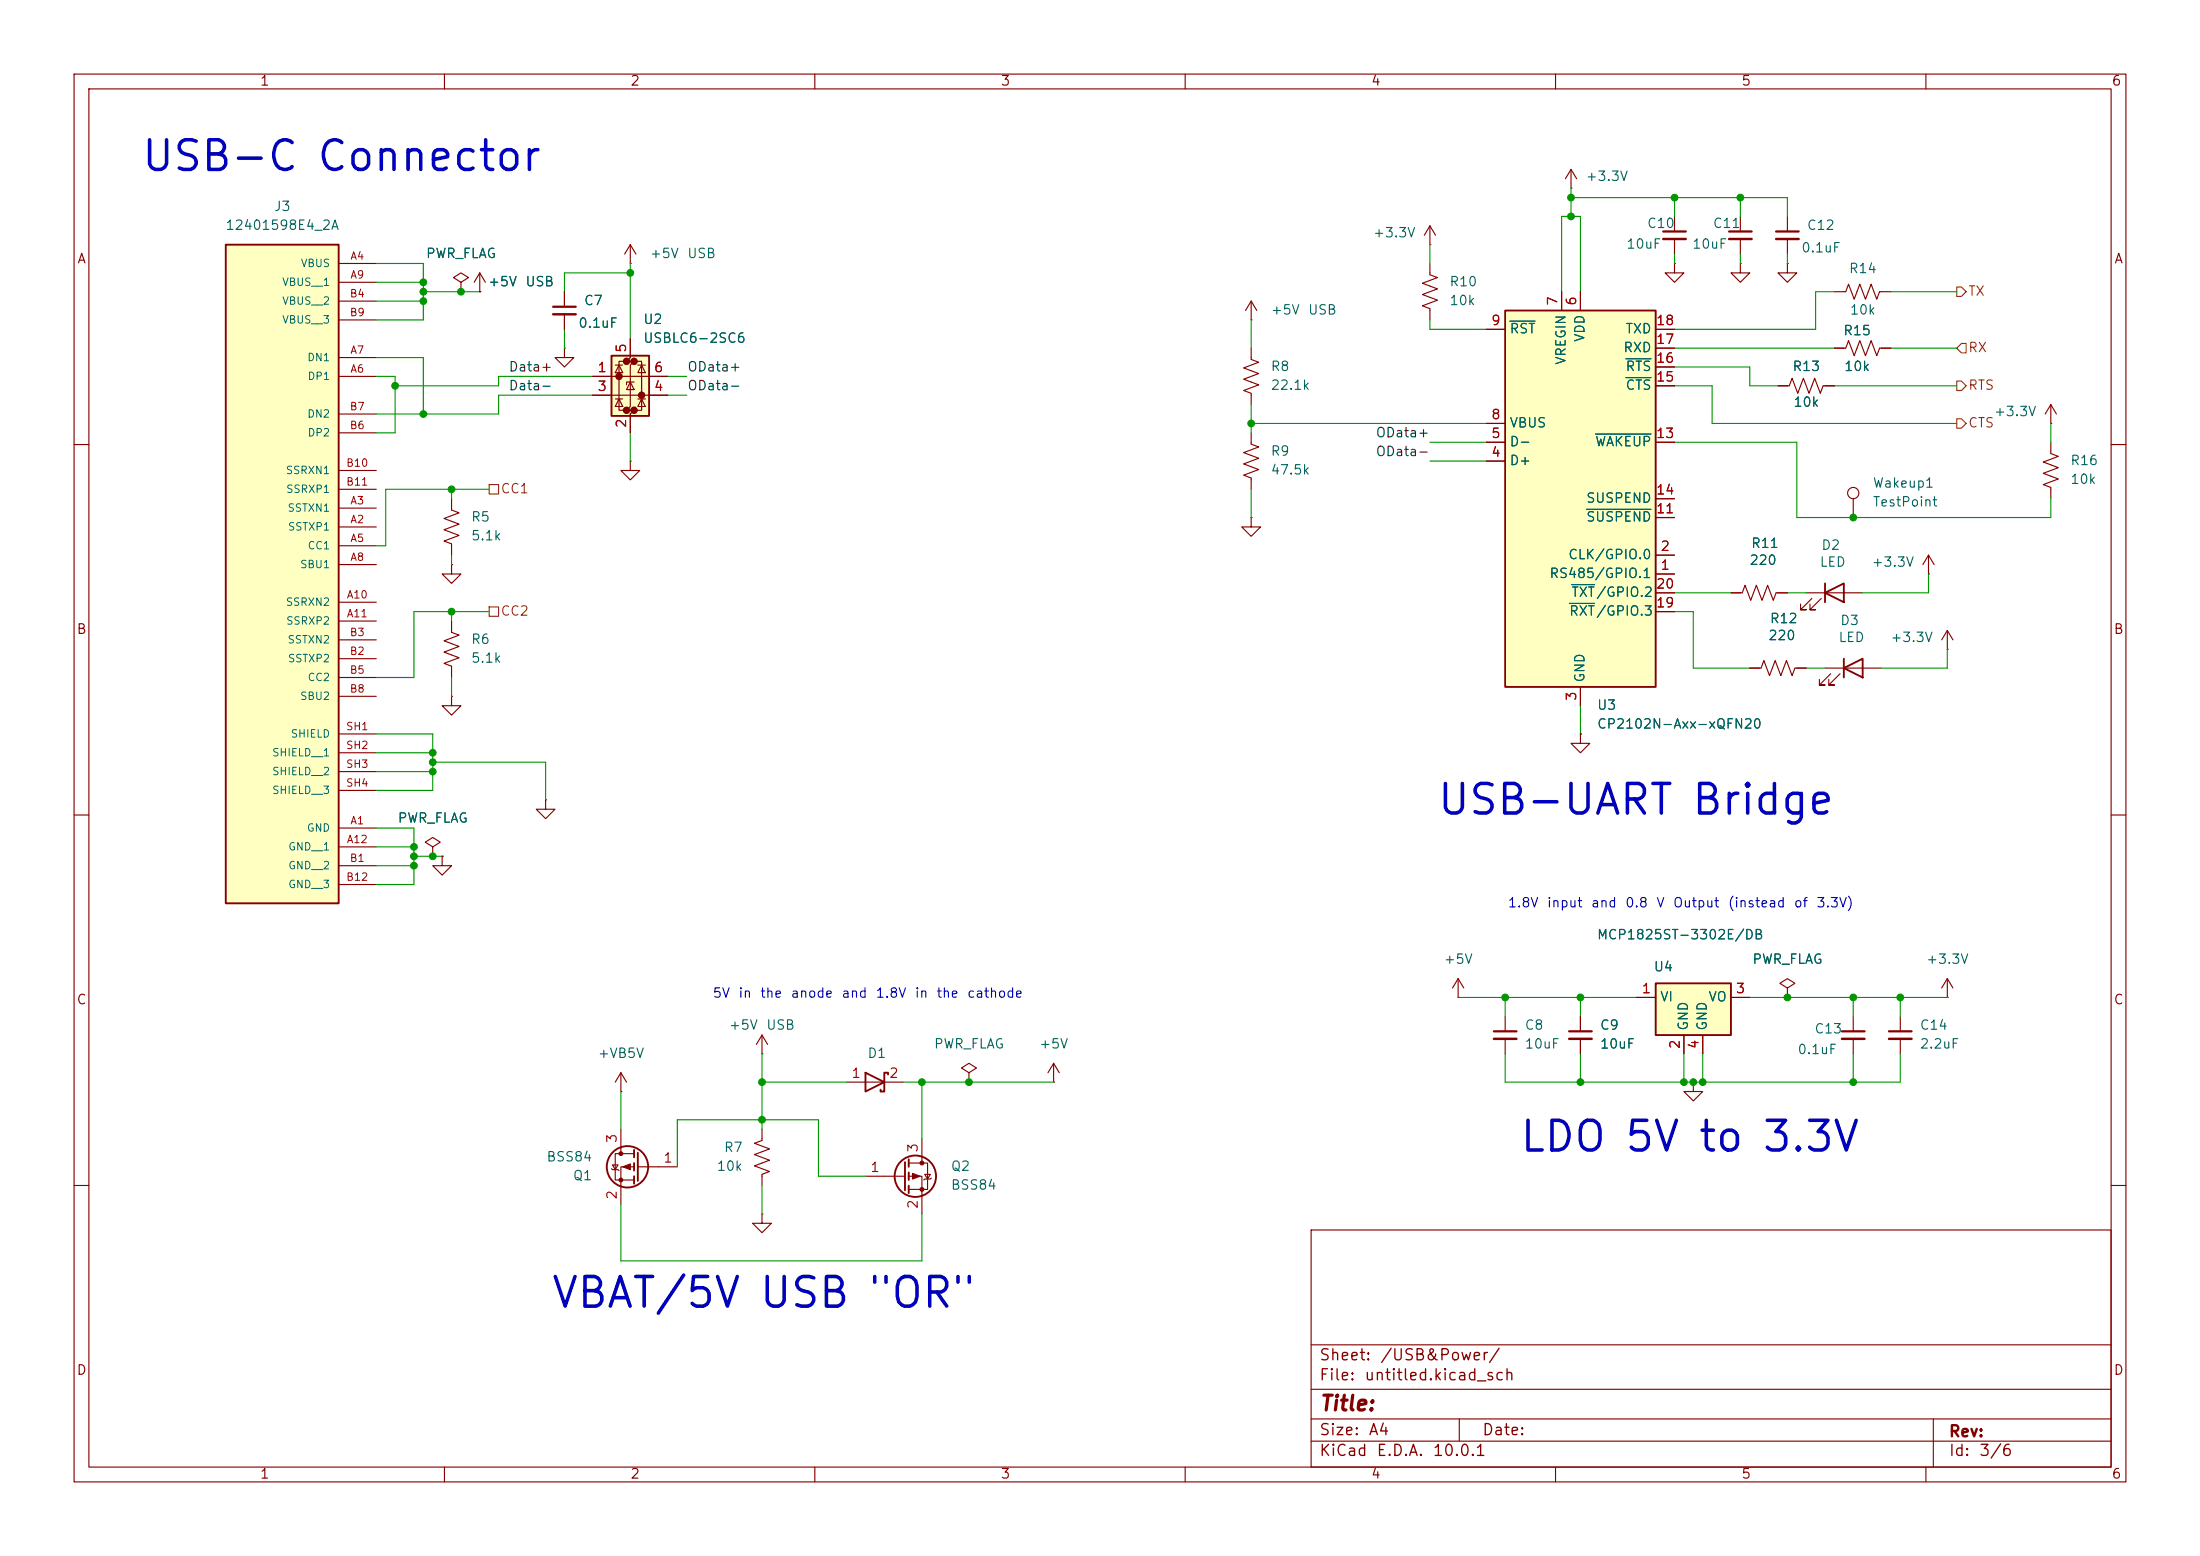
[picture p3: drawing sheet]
<svg xmlns="http://www.w3.org/2000/svg" width="297mm" height="210mm" viewBox="0 0 297 210" stroke-linecap="round" stroke-linejoin="round" font-family="sans-serif">
<g fill="none" stroke="#840000" stroke-width=".15">
<path d="M10 10h277v190h-277zM12 12h273v186h-273zM60 10v2M110 10v2M160 10v2M210 10v2M260 10v2M64.8 39.4h.1M64.8 36.8l-.8 1.3M64.8 36.8l.7 1.3M64.8 36.8v2.6M234.9 35.6v1.2h1.3l-1.3 1.3-1.2-1.3h1.2"/>
<path d="M234.9 35.6h.1M241.3 35.6v1.2h1.3l-1.3 1.3-1.3-1.3h1.3M241.3 35.6h.1M241.3 29.2v2M241.3 32.3v2M240 52.1h1.6l.3-1 .8 2 .8-2 .7 2 .8-2 .7 2 .4-1h1.5M276.9 57.2h.1M276.9 59.7v1.5l1 .4-2.1 .8 2.1 .7-2.1 .8 2.1 .7-2.1 .8 1.1 .4v1.5M276.9 54.6l.7 1.3M276.9 54.6l-.8 1.3M276.9 54.6v2.6M10 60h2"/>
<path d="M250.2 67.3v2.6M260.3 77.5h.1M260.3 74.9l.8 1.3M260.3 74.9l-.7 1.3M260.3 74.9v2.6M285 60h2M61 83.8v1.5l1 .4-2.1 .8 2.1 .7-2.1 .8 2.1 .8-2.1 .7 1.1 .4v1.5M236.2 90.2h1.5l.4-1 .8 2 .7-2 .8 2 .8-2 .7 2 .4-1h1.5M246.4 90.2h7.6M247.1 90.9l-1.5 1.6h.8h-.8v-.8M248.4 90.9l-1.5 1.6h.7h-.7v-.8M262.9 87.6h.1"/>
<path d="M262.9 85.1l.8 1.3M262.9 85.1l-.8 1.3M262.9 85.1v2.5M10 110h2M285 110h2M116.8 158.8h5.4M122.7 157h2.5v3.5h-2.5M122.7 158.8h1.8v5M124.5 153.7v3.3M124.8 158.5h.8l-.4 .6zM125.7 159l-.1 .1h-.8l-.1 .2M10 160h2"/>
<path d="M177 166h108v32h-108zM285 160h2M60 198v2M110 198v2M160 198v2M177 194.5h108M177 191.5h108M177 187.5h108M177 181.5h108M197 191.5v3M210 198v2M260 198v2"/>
<path d="M261 191.5v6.5"/>
<circle cx="250.2" cy="66.5" r=".76"/>
</g>
<g fill="none" stroke="#840000" stroke-width=".25">
<path d="M248.9 90.2l2.6-1.3v2.5zM248.9 88.9v2.5M122.2 156.8v3.9M122.7 156.5v1M122.7 158.2v1.1M122.7 160v1"/>
<circle cx="123.6" cy="158.7" r="2.79"/>
</g>
<g fill="#840000" stroke="#840000" stroke-width=".15">
<path d="M123.2 158.4l1 .4-1 .3z"/>
<circle cx="124.5" cy="157" r=".25"/>
<circle cx="124.5" cy="160.5" r=".25"/>
</g>
<path d="M239.8 31.2h3" fill="none" stroke="#840000" stroke-width=".3"/>
<path d="M239.8 32.3h3" fill="none" stroke="#840000" stroke-width=".33"/>
<path d="M30.5 33h15.2v88.9h-15.2z" fill="#ffffc2"/>
<path d="M30.5 33h15.2v88.9h-15.2zM246.4 78.7v2.6M246.4 80l2.5-1.3v2.6zM116.8 144.8l2.6 1.3-2.6 1.2zM119.9 145v-.2h-.5v2.5h-.5v-.2" fill="none" stroke="#840000" stroke-width=".25"/>
<g fill="none" stroke="#840000" stroke-width=".15">
<path d="M45.7 35.6h5.1M45.7 38.1h5.1M247.6 39.4h1.6l.4-1 .7 2 .8-2 .7 2 .8-2 .8 2 .3-1h1.6M45.7 50.8h5.1M45.7 48.3h5.1M45.7 40.6h5.1M45.7 58.4h5.1M45.7 55.9h5.1M45.7 43.2h5.1M247.6 47h1.6l.4-1 .7 2 .8-2 .7 2 .8-2 .8 2 .3-1h1.6M45.7 71.1h5.1M45.7 68.6h5.1"/>
<path d="M45.7 73.7h5.1M45.7 76.2h5.1M45.7 63.5h5.1M45.7 66h5.1M61 76.2v1.3h1.2l-1.2 1.2-1.3-1.2h1.3M61 76.2h.1M45.7 81.3h5.1M45.7 83.8h5.1M45.7 88.9h5.1M45.7 86.4h5.1M45.7 91.4h5.1M45.7 94h5.1"/>
<path d="M45.7 99.1h5.1M233.7 80h1.5l.4-1 .7 2 .8-2 .8 2 .7-2 .8 2 .4-1h1.5M243.8 80h7.7M244.6 80.8l-1.5 1.5h.7h-.7v-.8M245.9 80.8l-1.6 1.5h.8h-.8v-.8M45.7 111.8h5.1M45.7 114.3h5.1M45.7 116.8h5.1M45.7 119.4h5.1M45.7 101.6h5.1M45.7 104.1h5.1M45.7 106.7h5.1"/>
<path d="M59.7 115.6v1.2h1.3l-1.3 1.3-1.3-1.3h1.3M59.7 115.6h.1M196.8 134.6h.1M196.8 132.1l-.7 1.3M196.8 132.1l.8 1.3M196.8 132.1v2.5M203.2 137.2v2M213.4 137.2v2M241.3 133.4l1-.7-1-.6-1 .6 1 .7v1.2M241.3 134.6h.1M250.2 137.2v2M114.3 146.1h7.6"/>
<path d="M130.8 144.8l1-.7-1-.6-1 .6 1 .7v1.3M130.8 146.1h.1M203.2 140.2v2M213.4 140.2v2M228.6 146.1v1.2h1.3l-1.3 1.3-1.3-1.3h1.3M228.6 146.1h.1M250.2 140.2v2"/>
</g>
<path d="M201.7 139.2h3M211.8 139.2h3.1M248.7 139.2h3" fill="none" stroke="#840000" stroke-width=".3"/>
<path d="M201.7 140.2h3M211.8 140.2h3.1M248.7 140.2h3" fill="none" stroke="#840000" stroke-width=".33"/>
<path d="M223.5 132.7h10.2v7h-10.2z" fill="#ffffc2"/>
<g fill="none" stroke="#840000" stroke-width=".25">
<path d="M223.5 132.7h10.2v7h-10.2zM85.6 155.2v1M85.6 157v1M85.6 158.8v1M86.1 155.6v3.8"/>
<circle cx="84.7" cy="157.5" r="2.79"/>
</g>
<g fill="none" stroke="#840000" stroke-width=".15">
<path d="M193 35.6v1.5l1.1 .4-2.1 .7 2.1 .8-2.1 .8 2.1 .7-2.1 .8 1 .4v1.5M193 33h.1M193 30.5v2.5M193 30.5l.8 1.3M193 30.5l-.7 1.3M212.1 25.4h.1M212.1 22.9l-.8 1.2M212.1 22.9l.8 1.2M212.1 22.9v2.5M226.1 35.6v1.2h1.2l-1.2 1.3-1.3-1.3h1.3M226.1 35.6h.1M226.1 29.2v2"/>
<path d="M226.1 32.3v2M168.9 47v1.5l1 .4-2 .8 2 .7-2 .8 2 .7-2 .8 1 .4v1.5M168.9 43.2h.1M168.9 58.4v1.5l1 .4-2 .8 2 .7-2 .8 2 .8-2 .7 1 .4v1.5M168.9 40.6v2.6M168.9 40.6l-.8 1.3M168.9 40.6l.8 1.3M168.9 69.9v1.2h1.3l-1.3 1.3-1.3-1.3h1.3M168.9 69.9h.1M61 94v1.3h1.2l-1.2 1.2-1.3-1.2h1.3M61 94h.1M213.4 99.1v1.2h1.2l-1.2 1.3-1.3-1.3h1.3"/>
<path d="M213.4 99.1h.1M58.4 114.3l1-.6-1-.7-1 .7 1 .6v1.3M58.4 115.6h.1M73.7 108v1.2h1.2l-1.2 1.3-1.3-1.3h1.3M73.7 108h.1M102.9 139.7v2.5M102.9 139.7l-.8 1.3M102.9 139.7l.7 1.3M221 134.6h2.5M227.3 139.7v2.5M229.9 139.7v2.5M233.7 134.6h2.5"/>
<path d="M256.5 137.2v2M262.9 134.6h.1M262.9 132.1l-.8 1.3M262.9 132.1l.8 1.3M262.9 132.1v2.5M82.5 157.7l.2 .2h.7l.2 .1M82.7 157.2h.7l-.3 .7zM83.8 147.3h.1M83.8 144.8l-.7 1.3M83.8 144.8l.8 1.3M83.8 144.8v2.5M83.8 152.4v3.3"/>
<path d="M85.6 155.7h-2.5v3.6h2.5M85.6 157.5h-1.8v5.1M86.1 157.5h5.3M102.9 152.4v1.5l-1 .4 2 .8-2 .7 2 .8-2 .8 2 .7-1 .4v1.5M102.9 142.2h.1M142.2 146.1h.1M142.2 143.5l-.7 1.3M142.2 143.5l.8 1.3M142.2 143.5v2.6M256.5 140.2v2M102.9 163.8v1.3h1.2l-1.2 1.3-1.3-1.3h1.3M102.9 163.8h.1"/>
</g>
<path d="M224.5 31.2h3.1M255 139.2h3.1" fill="none" stroke="#840000" stroke-width=".3"/>
<path d="M224.5 32.3h3.1M255 140.2h3.1" fill="none" stroke="#840000" stroke-width=".33"/>
<g fill="#840000" stroke="#840000" stroke-width=".15">
<path d="M84.1 157.5l1-.4v.8z"/>
<circle cx="83.8" cy="155.7" r=".25"/>
<circle cx="83.8" cy="159.3" r=".25"/>
</g>
<path d="M203.2 41.9h20.3v50.8h-20.3z" fill="#ffffc2"/>
<path d="M203.2 41.9h20.3v50.8h-20.3z" fill="none" stroke="#840000" stroke-width=".25"/>
<g fill="none" stroke="#840000" stroke-width=".15">
<path d="M76.2 39.4v2M85.1 35.6h.1M85.1 33l-.8 1.3M85.1 33l.8 1.3M85.1 33v2.6M210.8 39.4v2.5M213.4 39.4v2.5M234.9 29.2v2M234.9 32.3v2M76.2 42.4v2.1M200.7 59.7h2.5M200.7 57.2h2.5"/>
<path d="M200.7 44.5h2.5M223.5 59.7h2.6M223.5 44.5h2.6M223.5 52.1h2.6M223.5 49.5h2.6M223.5 47h2.6M61 67.3v1.5l1 .4-2.1 .8 2.1 .7-2.1 .8 2.1 .8-2.1 .7 1.1 .4v1.5M85.1 62.2v1.3h1.3l-1.3 1.3-1.3-1.3h1.3M85.1 62.2h.1M200.7 62.2h2.5M223.5 77.5h2.6M223.5 74.9h2.6"/>
<path d="M223.5 69.9h2.6M223.5 67.3h2.6M213.4 92.7v2.6M223.5 82.6h2.6M223.5 80h2.6"/>
</g>
<path d="M203.8 43.3h3.4M215.4 58.6h7.5M219.5 51h3.4M219.5 48.4h3.4M212.2 78.9h3.1M214.2 68.7h8.7M211.9 81.4h3.4" fill="none" stroke="#006464" stroke-width=".15"/>
<path d="M233.4 31.2h3.1M74.7 41.4h3" fill="none" stroke="#840000" stroke-width=".3"/>
<path d="M233.4 32.3h3.1M74.7 42.4h3" fill="none" stroke="#840000" stroke-width=".33"/>
<path d="M82.5 48h5.1v8.1h-5.1z" fill="#ffffc2"/>
<g fill="#840000" stroke="#840000" stroke-width=".51">
<circle cx="83.6" cy="50.8" r=".25"/>
<circle cx="84.6" cy="48.8" r=".25"/>
<circle cx="84.6" cy="55.4" r=".25"/>
<circle cx="85.6" cy="48.8" r=".25"/>
<circle cx="85.6" cy="55.4" r=".25"/>
<circle cx="86.6" cy="53.3" r=".25"/>
</g>
<g fill="none" stroke="#840000" stroke-width=".15">
<path d="M62.2 38.1l1-.6-1-.7-1 .7 1 .6v1.3M62.2 39.4h.1M64.8 39.4h.1M76.2 39.4v2M210.8 39.4v2.5M213.4 39.4v2.5M76.2 47v1.3h1.3l-1.3 1.2-1.3-1.2h1.3M76.2 47h.1M76.2 42.4v2.1M80 50.8h10.2M80 53.3h10.2M83.1 53.8h1"/>
<path d="M83.1 49.3h1M83.6 49.3l.5 1h-1zM83.6 53.8l.5 1.1h-1zM84.6 48.8h-1v6.6h1M85.1 45.7v2.6l-.5 .5h1l-.5 .5v5.6l-.5 .5h1l-.5 .5v2.5M85.1 51.6l.5 1h-1zM85.6 51.6h-1v.3M85.6 48.8h1v6.6h-1M86.1 53.8h1M86.1 49.3h1M86.6 49.3l.5 1h-1zM86.6 53.8l.5 1.1h-1z"/>
<path d="M200.7 59.7h2.5M200.7 57.2h2.5M200.7 44.5h2.5M223.5 52.1h2.6M223.5 47h2.6M223.5 59.7h2.6M223.5 44.5h2.6M223.5 49.5h2.6M240 52.1h1.3M246.4 52.1h1.2M247.6 47h1.3M254 47h1.3"/>
<path d="M200.7 62.2h2.5M223.5 77.5h2.6M223.5 74.9h2.6M223.5 69.9h2.6M223.5 67.3h2.6M213.4 99.1h.1M213.4 92.7v2.6M223.5 82.6h2.6M223.5 80h2.6M233.7 80h1.2M236.2 90.2h1.3M240 80h1.3"/>
<path d="M242.6 90.2h1.2M58.4 115.6h.1M59.7 115.6h.1M213.4 137.2v2M221 134.6h2.5M227.3 139.7v2.5M229.9 139.7v2.5M233.7 134.6h2.5M241.3 134.6h.1M213.4 140.2v2"/>
</g>
<path d="M82.5 48h5.1v8.1h-5.1z" fill="none" stroke="#840000" stroke-width=".25"/>
<path d="M264.2 38.7h.6l.6 .7-.6 .6h-.6zM264.2 51.4h.6l.6 .7-.6 .6h-.6zM264.2 56.5h.6l.6 .7-.6 .6h-.6zM264.8 46.4h.6v1.2h-.6l-.6-.6zM66 65.4h1.3v1.3h-1.3zM66 81.9h1.3v1.3h-1.3z" fill="none" stroke="#725600" stroke-width=".15"/>
<g fill="none" stroke="#009600" stroke-width=".15">
<path d="M50.8 35.6h6.3v7.6h-6.3M50.8 38.1h6.3M57.1 39.4h7.7M85.1 35.6v10.1M85.1 36.8h-8.9v2.6M193 33v2.6M210.8 39.4v-10.2h2.6v10.2M212.1 26.7h29.2v2.5M212.1 25.4v3.8M226.1 26.7v2.5M226.1 34.3v1.3M234.9 26.7v2.5"/>
<path d="M234.9 34.3v1.3M241.3 34.3v1.3M247.6 39.4h-2.5v5.1h-19M255.3 39.4h8.9M50.8 48.3h6.3v7.6M50.8 50.8h2.5v7.6h-2.5M50.8 40.6h6.3M76.2 44.5v2.5M80 50.8h-12.7v1.3h-14M80 53.3h-12.7v2.6h-16.5M85.1 58.4v3.8M90.2 50.8h2.5"/>
<path d="M90.2 53.3h2.5M168.9 57.2h31.8M168.9 43.2v3.8M168.9 54.6v3.8M193 43.2v1.3h7.7M193 59.7h7.7M226.1 52.1h5v5.1h33.1M226.1 49.5h10.1v2.6h3.8M226.1 47h21.5M226.1 59.7h16.5v10.2h34.3v-2.6M247.6 52.1h16.6M255.3 47h8.9"/>
<path d="M276.9 57.2v2.5M61 66v1.3M61 74.9v1.3M66 66h-13.9v7.7h-1.3M168.9 66v3.9M193 62.2h7.7M260.3 77.5v2.5h-8.8M50.8 99.1h7.6v7.6h-7.6M61 82.6v1.2M61 91.4v2.6M66 82.6h-10.1v8.8h-5.1M213.4 95.3v3.8"/>
<path d="M226.1 82.6h2.5v7.6h7.6M226.1 80h7.6M241.3 80h2.5M243.8 90.2h2.6M262.9 87.6v2.6h-8.9M50.8 111.8h5.1v7.6h-5.1M50.8 114.3h5.1M50.8 104.1h7.6M50.8 101.6h7.6M50.8 116.8h5.1M55.9 115.6h3.8M58.4 102.9h15.3v5.1"/>
<path d="M196.8 134.6h24.2M203.2 134.6v2.6M213.4 134.6v2.6M236.2 134.6h26.7M250.2 134.6v2.6M256.5 134.6v2.6M83.8 147.3v5.1M91.4 157.5v-6.4h19.1v7.7h6.3M102.9 142.2v10.2M102.9 146.1h11.4M121.9 146.1h20.3M124.5 146.1v7.6"/>
<path d="M203.2 142.2v3.9h53.3v-3.9M213.4 142.2v3.9M227.3 142.2v3.9M229.9 142.2v3.9M250.2 142.2v3.9M83.8 162.6v7.6h40.7v-6.4M102.9 160v3.8"/>
</g>
<path d="M203.8 43.3h3.4M215.4 58.6h7.5M219.5 51h3.4M219.5 48.4h3.4M212.2 78.9h3.1M214.2 68.7h8.7M211.9 81.4h3.4" fill="none" stroke="#006464" stroke-width=".15"/>
<g fill="#009600" stroke="#009600" stroke-width=".14">
<circle cx="57.1" cy="39.4" r=".46"/>
<circle cx="57.1" cy="38.1" r=".46"/>
<circle cx="62.2" cy="39.4" r=".46"/>
<circle cx="57.1" cy="40.6" r=".46"/>
<circle cx="53.3" cy="52.1" r=".46"/>
<circle cx="102.9" cy="151.1" r=".46"/>
<circle cx="124.5" cy="146.1" r=".46"/>
<circle cx="102.9" cy="146.1" r=".46"/>
<circle cx="234.9" cy="26.7" r=".46"/>
<circle cx="58.4" cy="115.6" r=".46"/>
<circle cx="55.9" cy="116.8" r=".46"/>
<circle cx="55.9" cy="115.6" r=".46"/>
<circle cx="58.4" cy="102.9" r=".46"/>
<circle cx="58.4" cy="104.1" r=".46"/>
<circle cx="58.4" cy="101.6" r=".46"/>
<circle cx="55.9" cy="114.3" r=".46"/>
<circle cx="61" cy="82.6" r=".46"/>
<circle cx="229.9" cy="146.1" r=".46"/>
<circle cx="213.4" cy="134.6" r=".46"/>
<circle cx="213.4" cy="146.1" r=".46"/>
<circle cx="227.3" cy="146.1" r=".46"/>
<circle cx="228.6" cy="146.1" r=".46"/>
<circle cx="241.3" cy="134.6" r=".46"/>
<circle cx="203.2" cy="134.6" r=".46"/>
<circle cx="130.8" cy="146.1" r=".46"/>
<circle cx="256.5" cy="134.6" r=".46"/>
<circle cx="250.2" cy="134.6" r=".46"/>
<circle cx="250.2" cy="146.1" r=".46"/>
<circle cx="212.1" cy="26.7" r=".46"/>
<circle cx="212.1" cy="29.2" r=".46"/>
<circle cx="226.1" cy="26.7" r=".46"/>
<circle cx="168.9" cy="57.2" r=".46"/>
<circle cx="250.2" cy="69.9" r=".46"/>
<circle cx="85.1" cy="36.8" r=".46"/>
<circle cx="57.1" cy="55.9" r=".46"/>
<circle cx="61" cy="66" r=".46"/>
</g>
<g font-size="4" fill="#0000c2">
<text x="18.8" y="24.1">USB-C Connector</text>
<text x="193.8" y="110.9">USB-UART Bridge</text>
<text x="204.9" y="156.4">LDO 5V to 3.3V</text>
<text x="74.2" y="177.5">VBAT/5V USB &quot;OR&quot;</text>
</g>
<text font-size="2" fill="#840000" x="178" y="190.9">Title:</text>
<g font-size="1.5" fill="#840000">
<text x="178" y="184">Sheet:</text>
<text x="186.2" y="184">/USB&amp;Power/</text>
<text x="178" y="186.7">File:</text>
<text x="184.1" y="186.7">untitled.kicad_sch</text>
<text x="178" y="196.9">KiCad</text>
<text x="178" y="194.1">Size:</text>
<text x="184.7" y="194.1">A4</text>
<text x="185.7" y="196.9">E.D.A.</text>
<text x="193.3" y="196.9">10.0.1</text>
<text x="200" y="194.1">Date:</text>
<text x="263" y="194.3">Rev:</text>
<text x="263" y="196.9">Id:</text>
<text x="267.1" y="196.9">3/6</text>
</g>
<g font-size="1.3" fill="#840000">
<text x="35" y="11.9">1</text>
<text x="85" y="11.9">2</text>
<text x="135" y="11.9">3</text>
<text x="185" y="11.9">4</text>
<text x="235" y="11.9">5</text>
<text x="285" y="11.9">6</text>
<text x="10.3" y="35.9">A</text>
<text x="285.3" y="35.9">A</text>
<text x="10.3" y="85.9">B</text>
<text x="285.3" y="85.9">B</text>
<text x="10.3" y="135.9">C</text>
<text x="285.3" y="135.9">C</text>
<text x="10.3" y="185.9">D</text>
<text x="285.3" y="185.9">D</text>
<text x="35" y="199.9">1</text>
<text x="85" y="199.9">2</text>
<text x="135" y="199.9">3</text>
<text x="185" y="199.9">4</text>
<text x="235" y="199.9">5</text>
<text x="285" y="199.9">6</text>
</g>
<g font-size="1.3" fill="#006464">
<text x="36.9" y="28.8">J3</text>
<text x="214" y="24.7">+3.3V</text>
<text x="30.3" y="31.3">12401598E4_2A</text>
<text x="57.4" y="35.2">PWR_FLAG</text>
<text x="87.6" y="35.2">+5V</text>
<text x="92.7" y="35.2">USB</text>
<text x="185.3" y="32.4">+3.3V</text>
<text x="219.5" y="33.9">10uF</text>
<text x="222.3" y="31.1">C10</text>
<text x="228.4" y="33.9">10uF</text>
<text x="231.1" y="31.1">C11</text>
<text x="243.1" y="34.4">0.1uF</text>
<text x="243.8" y="31.3">C12</text>
<text x="65.8" y="39">+5V</text>
<text x="70.8" y="39">USB</text>
<text x="78.7" y="41.5">C7</text>
<text x="195.6" y="41.5">10k</text>
<text x="195.6" y="39">R10</text>
<text x="249.5" y="37.2">R14</text>
<text x="78" y="44.6">0.1uF</text>
<text x="86.8" y="46.6">USBLC6-2SC6</text>
<text x="86.8" y="44">U2</text>
<text x="171.5" y="42.8">+5V</text>
<text x="176.5" y="42.8">USB</text>
<text x="203.7" y="45.3">RST</text>
<text x="214.2" y="46.2" transform="rotate(-90 214.2 46.2)">VDD</text>
<text x="219.1" y="47.9">RXD</text>
<text x="219.4" y="45.3">TXD</text>
<text x="248.8" y="45.6">R15</text>
<text x="249.6" y="42.8">10k</text>
<text x="171.5" y="50.4">R8</text>
<text x="171.5" y="52.9">22.1k</text>
<text x="211.7" y="49.3" transform="rotate(-90 211.7 49.3)">VREGIN</text>
<text x="219.4" y="52.9">CTS</text>
<text x="219.4" y="50.4">RTS</text>
<text x="241.9" y="50.4">R13</text>
<text x="248.9" y="50.4">10k</text>
<text x="203.7" y="58">VBUS</text>
<text x="242" y="55.2">10k</text>
<text x="269.1" y="56.5">+3.3V</text>
<text x="171.5" y="61.8">R9</text>
<text x="171.5" y="64.4">47.5k</text>
<text x="203.7" y="63.1">D+</text>
<text x="203.7" y="60.6">D-</text>
<text x="215.2" y="60.6">WAKEUP</text>
<text x="279.4" y="65.6">10k</text>
<text x="279.4" y="63.1">R16</text>
<text x="63.5" y="70.7">R5</text>
<text x="214" y="70.7">SUSPEND</text>
<text x="214" y="68.2">SUSPEND</text>
<text x="252.7" y="68.7">TestPoint</text>
<text x="252.7" y="66.1">Wakeup1</text>
<text x="63.5" y="73.3">5.1k</text>
<text x="211.6" y="75.8">CLK/GPIO.0</text>
<text x="236.1" y="76.6">220</text>
<text x="236.3" y="74.3">R11</text>
<text x="245.6" y="76.8">LED</text>
<text x="245.8" y="74.5">D2</text>
<text x="252.6" y="76.8">+3.3V</text>
<text x="209.1" y="78.3">RS485/GPIO.1</text>
<text x="211.7" y="83.4">RXT/GPIO.3</text>
<text x="212" y="80.9">TXT/GPIO.2</text>
<text x="63.5" y="87.2">R6</text>
<text x="63.5" y="89.8">5.1k</text>
<text x="238.6" y="86.7">220</text>
<text x="238.8" y="84.4">R12</text>
<text x="248.1" y="87">LED</text>
<text x="248.3" y="84.7">D3</text>
<text x="255.1" y="87">+3.3V</text>
<text x="214.2" y="92.2" transform="rotate(-90 214.2 92.2)">GND</text>
<text x="215.5" y="96.1">U3</text>
<text x="215.5" y="98.7">CP2102N-Axx-xQFN20</text>
<text x="53.6" y="111.4">PWR_FLAG</text>
<text x="194.8" y="130.4">+5V</text>
<text x="215.5" y="127.1">MCP1825ST-3302E/DB</text>
<text x="223.2" y="131.4">U4</text>
<text x="236.5" y="130.4">PWR_FLAG</text>
<text x="259.9" y="130.4">+3.3V</text>
<text x="224" y="135.5">VI</text>
<text x="230.5" y="135.5">VO</text>
<text x="80.6" y="143.1">+VB5V</text>
<text x="98.3" y="139.3">+5V</text>
<text x="103.3" y="139.3">USB</text>
<text x="117" y="143.1">D1</text>
<text x="126" y="141.8">PWR_FLAG</text>
<text x="140.2" y="141.8">+5V</text>
<text x="205.7" y="139.3">C8</text>
<text x="205.7" y="141.8">10uF</text>
<text x="215.9" y="139.3">C9</text>
<text x="215.9" y="141.8">10uF</text>
<text x="228.2" y="139.2" transform="rotate(-90 228.2 139.2)">GND</text>
<text x="230.7" y="139.2" transform="rotate(-90 230.7 139.2)">GND</text>
<text x="242.6" y="142.6">0.1uF</text>
<text x="244.9" y="139.8">C13</text>
<text x="259.1" y="139.3">C14</text>
<text x="259.1" y="141.8">2.2uF</text>
<text x="97.6" y="155.8">R7</text>
<text x="73.7" y="157.1">BSS84</text>
<text x="77.3" y="159.6">Q1</text>
<text x="96.7" y="158.3">10k</text>
<text x="128.3" y="158.3">Q2</text>
<text x="128.3" y="160.9">BSS84</text>
</g>
<g font-size="1.3" fill="#a90000">
<text x="210.6" y="41.3" transform="rotate(-90 210.6 41.3)">7</text>
<text x="213.1" y="41.3" transform="rotate(-90 213.1 41.3)">6</text>
<text x="84.8" y="47.7" transform="rotate(-90 84.8 47.7)">5</text>
<text x="201.2" y="44.2">9</text>
<text x="223.5" y="46.7">17</text>
<text x="223.5" y="44.2">18</text>
<text x="80.6" y="50.5">1</text>
<text x="80.6" y="53.1">3</text>
<text x="88.2" y="53.1">4</text>
<text x="88.2" y="50.5">6</text>
<text x="223.5" y="51.8">15</text>
<text x="223.5" y="49.3">16</text>
<text x="84.8" y="57.9" transform="rotate(-90 84.8 57.9)">2</text>
<text x="201.2" y="59.4">5</text>
<text x="201.2" y="56.9">8</text>
<text x="223.5" y="59.4">13</text>
<text x="201.2" y="62">4</text>
<text x="223.5" y="69.6">11</text>
<text x="223.5" y="67.1">14</text>
<text x="224.1" y="77.2">1</text>
<text x="224.1" y="74.7">2</text>
<text x="223.5" y="82.3">19</text>
<text x="223.5" y="79.8">20</text>
<text x="213.1" y="94.7" transform="rotate(-90 213.1 94.7)">3</text>
<text x="221.5" y="134.4">1</text>
<text x="234.2" y="134.4">3</text>
<text x="227.1" y="141.7" transform="rotate(-90 227.1 141.7)">2</text>
<text x="229.6" y="141.7" transform="rotate(-90 229.6 141.7)">4</text>
<text x="114.9" y="145.8">1</text>
<text x="119.9" y="145.8">2</text>
<text x="83.6" y="154.4" transform="rotate(-90 83.6 154.4)">3</text>
<text x="124.2" y="155.6" transform="rotate(-90 124.2 155.6)">3</text>
<text x="83.6" y="162" transform="rotate(-90 83.6 162)">2</text>
<text x="89.5" y="157.2">1</text>
<text x="117.4" y="158.5">1</text>
<text x="124.2" y="163.3" transform="rotate(-90 124.2 163.3)">2</text>
</g>
<g font-size="1.3" fill="#725600">
<text x="265.6" y="40.2">TX</text>
<text x="265.6" y="47.9">RX</text>
<text x="265.6" y="52.9">RTS</text>
<text x="265.6" y="58">CTS</text>
<text x="67.5" y="66.9">CC1</text>
<text x="67.5" y="83.4">CC2</text>
</g>
<g font-size="1.3" fill="#0f0f0f">
<text x="68.6" y="53">Data-</text>
<text x="68.6" y="50.5">Data+</text>
<text x="92.7" y="53">OData-</text>
<text x="92.7" y="50.5">OData+</text>
<text x="185.6" y="59.3">OData+</text>
<text x="185.6" y="61.9">OData-</text>
</g>
<g font-size="1.3" fill="#0000c2">
<text x="203.5" y="122.8">1.8V</text>
<text x="208.7" y="122.8">input</text>
<text x="214.7" y="122.8">and</text>
<text x="219.3" y="122.8">0.8</text>
<text x="223.5" y="122.8">V</text>
<text x="225.8" y="122.8">Output</text>
<text x="233.2" y="122.8">(instead</text>
<text x="242.1" y="122.8">of</text>
<text x="245.1" y="122.8">3.3V)</text>
<text x="96.1" y="135">5V</text>
<text x="99.6" y="135">in</text>
<text x="102.5" y="135">the</text>
<text x="106.6" y="135">anode</text>
<text x="113.5" y="135">and</text>
<text x="118.1" y="135">1.8V</text>
<text x="123.4" y="135">in</text>
<text x="126.3" y="135">the</text>
<text x="130.5" y="135">cathode</text>
</g>
<g font-size="1" fill="#a90000">
<text x="47.2" y="35.3">A4</text>
<text x="47.1" y="40.4">B4</text>
<text x="47.2" y="37.8">A9</text>
<text x="47.1" y="42.9">B9</text>
<text x="47.2" y="50.5">A6</text>
<text x="47.2" y="48">A7</text>
<text x="47.1" y="58.2">B6</text>
<text x="47.1" y="55.6">B7</text>
<text x="46.7" y="63.2">B10</text>
<text x="46.7" y="65.8">B11</text>
<text x="47.2" y="70.9">A2</text>
<text x="47.2" y="68.3">A3</text>
<text x="47.2" y="73.4">A5</text>
<text x="47.2" y="75.9">A8</text>
<text x="46.7" y="81">A10</text>
<text x="46.7" y="83.6">A11</text>
<text x="47.1" y="88.6">B2</text>
<text x="47.1" y="86.1">B3</text>
<text x="47.1" y="91.2">B5</text>
<text x="47.1" y="93.7">B8</text>
<text x="46.6" y="98.8">SH1</text>
<text x="46.6" y="101.3">SH2</text>
<text x="46.6" y="103.9">SH3</text>
<text x="46.6" y="106.4">SH4</text>
<text x="47.2" y="111.5">A1</text>
<text x="46.7" y="119.1">B12</text>
<text x="46.7" y="114">A12</text>
<text x="47.1" y="116.6">B1</text>
</g>
<g font-size="1" fill="#006464">
<text x="38" y="38.8">VBUS__1</text>
<text x="38" y="41.4">VBUS__2</text>
<text x="40.5" y="36.3">VBUS</text>
<text x="38" y="43.9">VBUS__3</text>
<text x="41.4" y="49">DN1</text>
<text x="41.5" y="51.5">DP1</text>
<text x="41.4" y="56.6">DN2</text>
<text x="41.5" y="59.2">DP2</text>
<text x="38.5" y="64.2">SSRXN1</text>
<text x="38.5" y="66.8">SSRXP1</text>
<text x="38.7" y="69.3">SSTXN1</text>
<text x="38.8" y="71.9">SSTXP1</text>
<text x="40.4" y="76.9">SBU1</text>
<text x="41.5" y="74.4">CC1</text>
<text x="38.5" y="82">SSRXN2</text>
<text x="38.5" y="84.6">SSRXP2</text>
<text x="38.7" y="87.1">SSTXN2</text>
<text x="38.8" y="89.6">SSTXP2</text>
<text x="40.4" y="94.7">SBU2</text>
<text x="41.5" y="92.2">CC2</text>
<text x="39.2" y="99.8">SHIELD</text>
<text x="36.7" y="102.3">SHIELD__1</text>
<text x="36.7" y="104.9">SHIELD__2</text>
<text x="36.7" y="107.4">SHIELD__3</text>
<text x="41.4" y="112.5">GND</text>
<text x="38.8" y="115">GND__1</text>
<text x="38.8" y="117.6">GND__2</text>
<text x="38.8" y="120.1">GND__3</text>
</g>
</svg>
